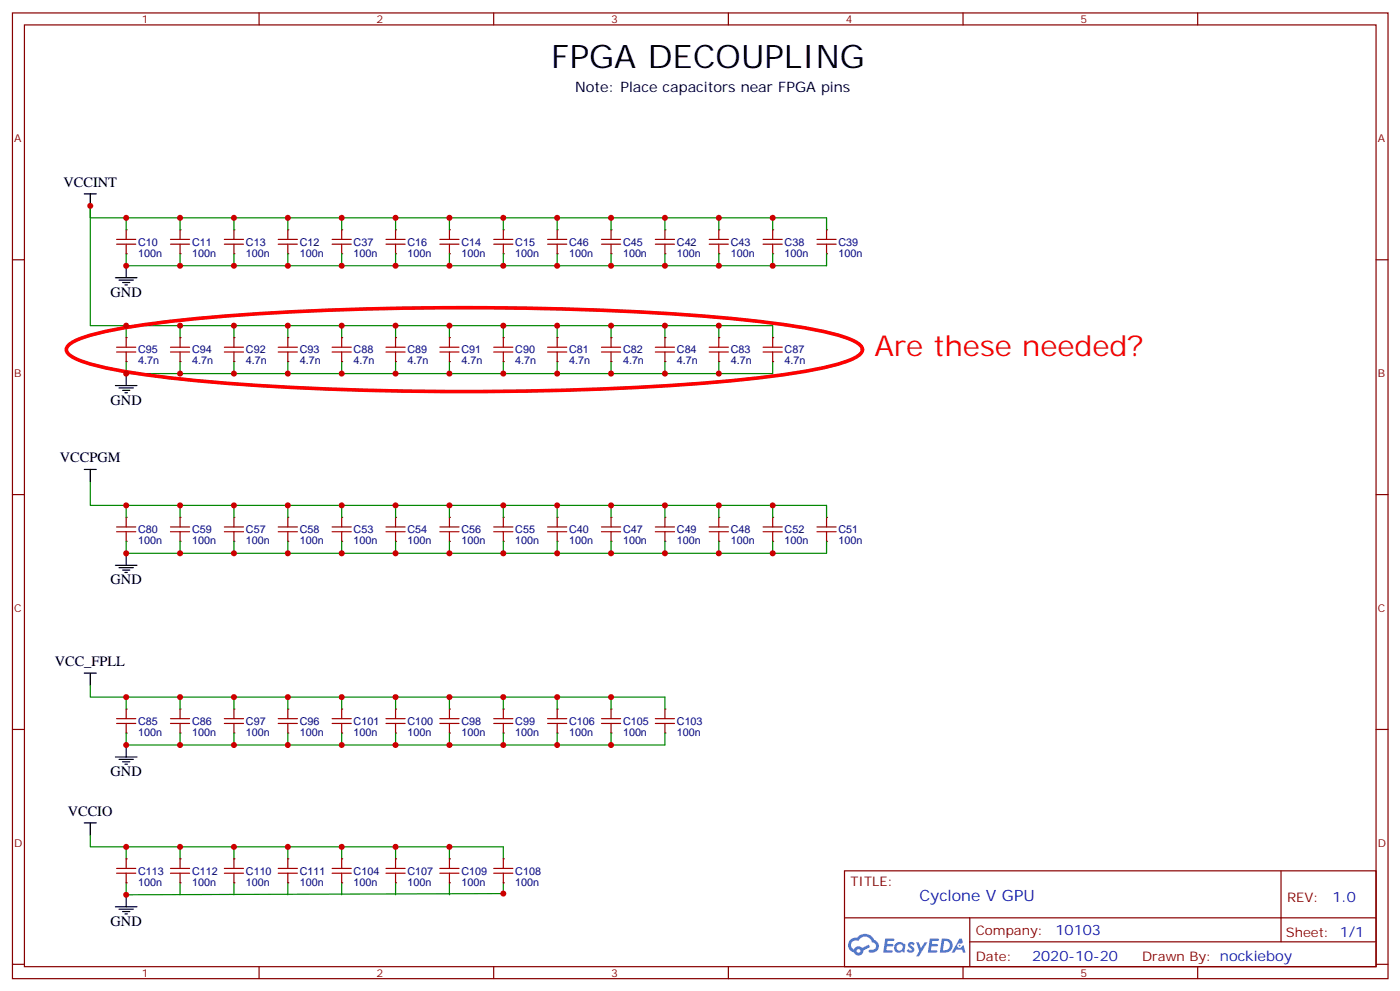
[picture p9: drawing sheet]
<svg xmlns="http://www.w3.org/2000/svg" width="413mm" height="292mm" viewBox="0 0 413 292" stroke-linecap="round" stroke-linejoin="round" font-family="sans-serif">
<g fill="none" stroke="#870000" stroke-width=".35">
<path d="M3.7 3.8h405.3v284.3h-405.3zM7.2 7.3h398.3v277.3h-398.3zM76.3 3.8v3.5M145.5 3.8v3.5M214.6 3.8v3.5M283.8 3.8v3.5M352.9 3.8v3.5M3.7 76.5h3.5M405.5 76.5h3.5M3.7 145.6h3.5M405.5 145.6h3.5M3.7 214.8h3.5"/>
<path d="M405.5 214.8h3.5M248.8 256.4h156.7v28.2h-156.7zM377.5 256.4v20.9M248.9 270.2h156.5M285.8 277.3h119.6M285.8 270.2v14.2M3.7 283.9h3.5M76.3 284.6v3.5M145.5 284.6v3.5M214.6 284.6v3.5M283.8 284.6v3.5M352.9 284.6v3.5"/>
<path d="M405.5 283.9h3.5"/>
</g>
<g fill="#5487ff">
<path d="M267.8 277.6a1.22 1.22 0 0 1 1.8 .2l-.4 .6a.47 .47 0 0 0-.4-.4 .47 .47 0 0 0-.5 .2l.2 .2a1.14 1.14 0 0 1 .8 1.8 1.14 1.14 0 0 1-2 0l-.2-.2 .5-.6 .7 .5a.29 .29 0 0 0 .4-.3 .29 .29 0 0 0-.3-.3 1.04 1.04 0 0 1-.6-1.7z"/>
<path d="M260.8 276.3h2.4l.3 .2-.1 .5-1.8 .1-.2 .8h1.6l.3 .4-.4 .4h-1.6l-.1 1.1h1.7l.2 .3-.2 .3-2.7 .1z"/>
<path d="M274 276.3h2.3l.4 .2-.2 .5-1.8 .1-.1 .8h1.5l.3 .4-.3 .4h-1.6l-.2 1.1h1.7l.2 .3-.2 .3-2.6 .1z"/>
<path d="M282.7 276.3h.7l.4 1.3-.6 .3a.69 .69 0 0 0-1.1 .3 .69 .69 0 0 0 .5 .9 .69 .69 0 0 0 .9-.6l.4-.2 .6 2.2h-.8l-.2-.9h-1.7l-.5 .9h-.9z"/>
<path d="M270 277.4h.7l.7 1.8 1.1-1.8h.8l-2.5 4.2h-.9l1-1.5z"/>
<path d="M277.5 276.3l-.6 4.2h1.4a2.11 2.11 0 0 0 2.4-2.1 2.11 2.11 0 0 0-2.5-2.1zM278.2 277.1a1.39 1.39 0 0 1 1.7 1.4 1.39 1.39 0 0 1-1.8 1.3h-.2z"/>
<path d="M263.8 277.9a1.54 1.54 0 0 0 0 2.2 1.54 1.54 0 0 0 2.1 .1l.6 .3 .3-2.3-.1-.3h-.5a1.49 1.49 0 0 0-2.4 0zM264.1 278.9a.95 .95 0 0 1 1.9 0 .95 .95 0 0 1-1.9 0z"/>
<path d="M250.6 276.7a2.18 2.18 0 0 0 1 3.7 1.44 1.44 0 0 0 1.7 .9 1.44 1.44 0 0 0 1.1-1.4l2-1.1-.4-.7-1.9 1a1.47 1.47 0 0 0-2.5 .4 1.39 1.39 0 0 1-.6-1.9 1.39 1.39 0 0 1 2-.5 2.12 2.12 0 0 1 2.1-1.3 2.12 2.12 0 0 1 1.9 1.7 1.14 1.14 0 0 1 1.1 1.4 1.14 1.14 0 0 1-1.6 .7 .43 .43 0 0 0-.6 .4 .43 .43 0 0 0 .4 .5 1.98 1.98 0 0 0 2.6-1.2 1.98 1.98 0 0 0-1.3-2.6 3.1 3.1 0 0 0-5.2-.6l-.9 .1zM252.4 280a.55 .55 0 0 1 1.1 0 .55 .55 0 0 1-1.1 0z"/>
<circle cx="282.8" cy="278.4" r=".26"/>
</g>
<path d="M24.8 57.1h3.6M26.6 57.1v3.5" fill="none" stroke="#000" stroke-width=".35"/>
<path d="M37.2 71.9v2.8" fill="none" stroke="#a10000" stroke-width=".35"/>
<circle cx="37.2" cy="67.7" r=".18" fill="#870000"/>
<path d="M34.4 70.5h5.6M37.2 67.7v2.8" fill="none" stroke="#a10000" stroke-width=".35"/>
<circle cx="37.2" cy="74.7" r=".18" fill="#870000"/>
<path d="M34.4 71.9h5.6M53.1 71.9v2.8" fill="none" stroke="#a10000" stroke-width=".35"/>
<circle cx="53.1" cy="67.7" r=".18" fill="#870000"/>
<path d="M50.2 70.5h5.7M53.1 67.7v2.8" fill="none" stroke="#a10000" stroke-width=".35"/>
<circle cx="53.1" cy="74.7" r=".18" fill="#870000"/>
<path d="M50.2 71.9h5.7M84.8 71.9v2.8" fill="none" stroke="#a10000" stroke-width=".35"/>
<circle cx="84.8" cy="67.7" r=".18" fill="#870000"/>
<path d="M82 70.5h5.6M84.8 67.7v2.8" fill="none" stroke="#a10000" stroke-width=".35"/>
<circle cx="84.8" cy="74.7" r=".18" fill="#870000"/>
<path d="M68.9 71.9v2.8M82 71.9h5.6" fill="none" stroke="#a10000" stroke-width=".35"/>
<circle cx="68.9" cy="67.7" r=".18" fill="#870000"/>
<path d="M66.1 70.5h5.7M68.9 67.7v2.8" fill="none" stroke="#a10000" stroke-width=".35"/>
<circle cx="68.9" cy="74.7" r=".18" fill="#870000"/>
<path d="M66.1 71.9h5.7M132.4 71.9v2.8" fill="none" stroke="#a10000" stroke-width=".35"/>
<circle cx="132.4" cy="67.7" r=".18" fill="#870000"/>
<path d="M129.6 70.5h5.7M132.4 67.7v2.8" fill="none" stroke="#a10000" stroke-width=".35"/>
<circle cx="132.4" cy="74.7" r=".18" fill="#870000"/>
<path d="M129.6 71.9h5.7M148.3 71.9v2.8" fill="none" stroke="#a10000" stroke-width=".35"/>
<circle cx="148.3" cy="67.7" r=".18" fill="#870000"/>
<path d="M145.5 70.5h5.6M148.3 67.7v2.8" fill="none" stroke="#a10000" stroke-width=".35"/>
<circle cx="148.3" cy="74.7" r=".18" fill="#870000"/>
<path d="M116.6 71.9v2.8M145.5 71.9h5.6" fill="none" stroke="#a10000" stroke-width=".35"/>
<circle cx="116.6" cy="67.7" r=".18" fill="#870000"/>
<path d="M113.7 70.5h5.7M116.6 67.7v2.8" fill="none" stroke="#a10000" stroke-width=".35"/>
<circle cx="116.6" cy="74.7" r=".18" fill="#870000"/>
<path d="M100.7 71.9v2.8M113.7 71.9h5.7" fill="none" stroke="#a10000" stroke-width=".35"/>
<circle cx="100.7" cy="67.7" r=".18" fill="#870000"/>
<path d="M97.9 70.5h5.6M100.7 67.7v2.8" fill="none" stroke="#a10000" stroke-width=".35"/>
<circle cx="100.7" cy="74.7" r=".18" fill="#870000"/>
<path d="M97.9 71.9h5.6M227.7 71.9v2.8" fill="none" stroke="#a10000" stroke-width=".35"/>
<circle cx="227.7" cy="67.7" r=".18" fill="#870000"/>
<path d="M224.9 70.5h5.6M227.7 67.7v2.8" fill="none" stroke="#a10000" stroke-width=".35"/>
<circle cx="227.7" cy="74.7" r=".18" fill="#870000"/>
<path d="M224.9 71.9h5.6M243.6 71.9v2.8" fill="none" stroke="#a10000" stroke-width=".35"/>
<circle cx="243.6" cy="67.7" r=".18" fill="#870000"/>
<path d="M240.7 70.5h5.7M243.6 67.7v2.8" fill="none" stroke="#a10000" stroke-width=".35"/>
<circle cx="243.6" cy="74.7" r=".18" fill="#870000"/>
<path d="M195.9 71.9v2.8M240.7 71.9h5.7" fill="none" stroke="#a10000" stroke-width=".35"/>
<circle cx="195.9" cy="67.7" r=".18" fill="#870000"/>
<path d="M193.1 70.5h5.7M195.9 67.7v2.8" fill="none" stroke="#a10000" stroke-width=".35"/>
<circle cx="195.9" cy="74.7" r=".18" fill="#870000"/>
<path d="M193.1 71.9h5.7M211.8 71.9v2.8" fill="none" stroke="#a10000" stroke-width=".35"/>
<circle cx="211.8" cy="67.7" r=".18" fill="#870000"/>
<path d="M209 70.5h5.6M211.8 67.7v2.8" fill="none" stroke="#a10000" stroke-width=".35"/>
<circle cx="211.8" cy="74.7" r=".18" fill="#870000"/>
<path d="M180.1 71.9v2.8M209 71.9h5.6" fill="none" stroke="#a10000" stroke-width=".35"/>
<circle cx="180.1" cy="67.7" r=".18" fill="#870000"/>
<path d="M177.2 70.5h5.7M180.1 67.7v2.8" fill="none" stroke="#a10000" stroke-width=".35"/>
<circle cx="180.1" cy="74.7" r=".18" fill="#870000"/>
<path d="M164.2 71.9v2.8M177.2 71.9h5.7" fill="none" stroke="#a10000" stroke-width=".35"/>
<circle cx="164.2" cy="67.7" r=".18" fill="#870000"/>
<path d="M161.4 70.5h5.6M164.2 67.7v2.8" fill="none" stroke="#a10000" stroke-width=".35"/>
<circle cx="164.2" cy="74.7" r=".18" fill="#870000"/>
<path d="M161.4 71.9h5.6M164.2 103.6v2.9" fill="none" stroke="#a10000" stroke-width=".35"/>
<path d="M37.2 78.2v3.6M34 81.8h6.4M35.1 82.5h4.2M36.1 83.2h2.1M36.8 83.9h.7M34 113.5h6.4M35.1 114.2h4.2M36.1 114.9h2.1M36.8 115.6h.7M37.2 110v3.5M24.8 198.2h3.6M26.6 198.2v3.5" fill="none" stroke="#000" stroke-width=".35"/>
<g fill="none" stroke="#008700" stroke-width=".35">
<path d="M26.6 60.6v3.5h217v3.6M37.2 74.7v3.5h206.4v-3.5M37.2 64.1v3.6M53.1 64.1v3.6M53.1 74.7v3.5M68.9 64.1v3.6M68.9 74.7v3.5M84.8 64.1v3.6M84.8 74.7v3.5M100.7 64.1v3.6M100.7 74.7v3.5M116.6 64.1v3.6"/>
<path d="M116.6 74.7v3.5M132.4 64.1v3.6M132.4 74.7v3.5M148.3 64.1v3.6M148.3 74.7v3.5M164.2 64.1v3.6M164.2 74.7v3.5M180.1 64.1v3.6M180.1 74.7v3.5M195.9 64.1v3.6M195.9 74.7v3.5M211.8 64.1v3.6"/>
<path d="M211.8 74.7v3.5M227.7 64.1v3.6M227.7 74.7v3.5M37.2 95.9v3.5M53.1 95.9v3.5M68.9 95.9v3.5M84.8 95.9v3.5M100.7 95.9v3.5M116.6 95.9v3.5M132.4 95.9v3.5M148.3 95.9v3.5M164.2 95.9v3.5"/>
<path d="M180.1 95.9v3.5M195.9 95.9v3.5M211.8 95.9v3.5M227.7 95.9v3.5M37.2 106.5v3.5h190.5v-3.5M53.1 106.5v3.5M68.9 106.5v3.5M84.8 106.5v3.5M100.7 106.5v3.5M116.6 106.5v3.5M132.4 106.5v3.5M148.3 106.5v3.5"/>
<path d="M164.2 106.5v3.5M180.1 106.5v3.5M195.9 106.5v3.5M211.8 106.5v3.5"/>
</g>
<circle cx="164.2" cy="99.4" r=".18" fill="#870000"/>
<path d="M164.2 99.4v2.8M161.4 102.2h5.6" fill="none" stroke="#a10000" stroke-width=".35"/>
<circle cx="164.2" cy="106.5" r=".18" fill="#870000"/>
<path d="M161.4 103.6h5.6M180.1 103.6v2.9" fill="none" stroke="#a10000" stroke-width=".35"/>
<circle cx="180.1" cy="99.4" r=".18" fill="#870000"/>
<path d="M180.1 99.4v2.8M177.2 102.2h5.7" fill="none" stroke="#a10000" stroke-width=".35"/>
<circle cx="180.1" cy="106.5" r=".18" fill="#870000"/>
<path d="M177.2 103.6h5.7M211.8 103.6v2.9" fill="none" stroke="#a10000" stroke-width=".35"/>
<circle cx="211.8" cy="99.4" r=".18" fill="#870000"/>
<path d="M211.8 99.4v2.8M209 102.2h5.6" fill="none" stroke="#a10000" stroke-width=".35"/>
<circle cx="211.8" cy="106.5" r=".18" fill="#870000"/>
<path d="M195.9 103.6v2.9M209 103.6h5.6" fill="none" stroke="#a10000" stroke-width=".35"/>
<circle cx="195.9" cy="99.4" r=".18" fill="#870000"/>
<path d="M195.9 99.4v2.8M193.1 102.2h5.7" fill="none" stroke="#a10000" stroke-width=".35"/>
<circle cx="195.9" cy="106.5" r=".18" fill="#870000"/>
<path d="M193.1 103.6h5.7M227.7 103.6v2.9" fill="none" stroke="#a10000" stroke-width=".35"/>
<circle cx="227.7" cy="99.4" r=".18" fill="#870000"/>
<path d="M227.7 99.4v2.8M224.9 102.2h5.6" fill="none" stroke="#a10000" stroke-width=".35"/>
<circle cx="227.7" cy="106.5" r=".18" fill="#870000"/>
<path d="M100.7 103.6v2.9M224.9 103.6h5.6" fill="none" stroke="#a10000" stroke-width=".35"/>
<circle cx="100.7" cy="99.4" r=".18" fill="#870000"/>
<path d="M100.7 99.4v2.8M97.9 102.2h5.6" fill="none" stroke="#a10000" stroke-width=".35"/>
<circle cx="100.7" cy="106.5" r=".18" fill="#870000"/>
<path d="M97.9 103.6h5.6M116.6 103.6v2.9" fill="none" stroke="#a10000" stroke-width=".35"/>
<circle cx="116.6" cy="99.4" r=".18" fill="#870000"/>
<path d="M116.6 99.4v2.8M113.7 102.2h5.7" fill="none" stroke="#a10000" stroke-width=".35"/>
<circle cx="116.6" cy="106.5" r=".18" fill="#870000"/>
<path d="M113.7 103.6h5.7M148.3 103.6v2.9" fill="none" stroke="#a10000" stroke-width=".35"/>
<circle cx="148.3" cy="99.4" r=".18" fill="#870000"/>
<path d="M148.3 99.4v2.8M145.5 102.2h5.6" fill="none" stroke="#a10000" stroke-width=".35"/>
<circle cx="148.3" cy="106.5" r=".18" fill="#870000"/>
<path d="M132.4 103.6v2.9M145.5 103.6h5.6" fill="none" stroke="#a10000" stroke-width=".35"/>
<circle cx="132.4" cy="99.4" r=".18" fill="#870000"/>
<path d="M132.4 99.4v2.8M129.6 102.2h5.7" fill="none" stroke="#a10000" stroke-width=".35"/>
<circle cx="132.4" cy="106.5" r=".18" fill="#870000"/>
<path d="M68.9 103.6v2.9M129.6 103.6h5.7" fill="none" stroke="#a10000" stroke-width=".35"/>
<circle cx="68.9" cy="99.4" r=".18" fill="#870000"/>
<path d="M68.9 99.4v2.8M66.1 102.2h5.7" fill="none" stroke="#a10000" stroke-width=".35"/>
<circle cx="68.9" cy="106.5" r=".18" fill="#870000"/>
<path d="M66.1 103.6h5.7M84.8 103.6v2.9" fill="none" stroke="#a10000" stroke-width=".35"/>
<circle cx="84.8" cy="99.4" r=".18" fill="#870000"/>
<path d="M84.8 99.4v2.8M82 102.2h5.6" fill="none" stroke="#a10000" stroke-width=".35"/>
<circle cx="84.8" cy="106.5" r=".18" fill="#870000"/>
<path d="M53.1 103.6v2.9M82 103.6h5.6" fill="none" stroke="#a10000" stroke-width=".35"/>
<circle cx="53.1" cy="99.4" r=".18" fill="#870000"/>
<path d="M53.1 99.4v2.8M50.2 102.2h5.7" fill="none" stroke="#a10000" stroke-width=".35"/>
<circle cx="53.1" cy="106.5" r=".18" fill="#870000"/>
<path d="M37.2 103.6v2.9M50.2 103.6h5.7" fill="none" stroke="#a10000" stroke-width=".35"/>
<circle cx="37.2" cy="99.4" r=".18" fill="#870000"/>
<path d="M37.2 99.4v2.8M34.4 102.2h5.6" fill="none" stroke="#a10000" stroke-width=".35"/>
<circle cx="37.2" cy="106.5" r=".18" fill="#870000"/>
<path d="M34.4 103.6h5.6M37.2 213v2.8" fill="none" stroke="#a10000" stroke-width=".35"/>
<path d="M26.6 60.6v35.3h201.1" fill="none" stroke="#008700" stroke-width=".35"/>
<circle cx="37.2" cy="208.8" r=".18" fill="#870000"/>
<path d="M34.4 211.6h5.6M37.2 208.8v2.8" fill="none" stroke="#a10000" stroke-width=".35"/>
<circle cx="37.2" cy="215.8" r=".18" fill="#870000"/>
<path d="M34.4 213h5.6M53.1 213v2.8" fill="none" stroke="#a10000" stroke-width=".35"/>
<circle cx="53.1" cy="208.8" r=".18" fill="#870000"/>
<path d="M50.2 211.6h5.7M53.1 208.8v2.8" fill="none" stroke="#a10000" stroke-width=".35"/>
<circle cx="53.1" cy="215.8" r=".18" fill="#870000"/>
<path d="M50.2 213h5.7M84.8 213v2.8" fill="none" stroke="#a10000" stroke-width=".35"/>
<circle cx="84.8" cy="208.8" r=".18" fill="#870000"/>
<path d="M82 211.6h5.6M84.8 208.8v2.8" fill="none" stroke="#a10000" stroke-width=".35"/>
<circle cx="84.8" cy="215.8" r=".18" fill="#870000"/>
<path d="M68.9 213v2.8M82 213h5.6" fill="none" stroke="#a10000" stroke-width=".35"/>
<circle cx="68.9" cy="208.8" r=".18" fill="#870000"/>
<path d="M66.1 211.6h5.7M68.9 208.8v2.8" fill="none" stroke="#a10000" stroke-width=".35"/>
<circle cx="68.9" cy="215.8" r=".18" fill="#870000"/>
<path d="M66.1 213h5.7M132.4 213v2.8" fill="none" stroke="#a10000" stroke-width=".35"/>
<circle cx="132.4" cy="208.8" r=".18" fill="#870000"/>
<path d="M129.6 211.6h5.7M132.4 208.8v2.8" fill="none" stroke="#a10000" stroke-width=".35"/>
<circle cx="132.4" cy="215.8" r=".18" fill="#870000"/>
<path d="M129.6 213h5.7M148.3 213v2.8" fill="none" stroke="#a10000" stroke-width=".35"/>
<circle cx="148.3" cy="208.8" r=".18" fill="#870000"/>
<path d="M145.5 211.6h5.6M148.3 208.8v2.8" fill="none" stroke="#a10000" stroke-width=".35"/>
<circle cx="148.3" cy="215.8" r=".18" fill="#870000"/>
<path d="M116.6 213v2.8M145.5 213h5.6" fill="none" stroke="#a10000" stroke-width=".35"/>
<circle cx="116.6" cy="208.8" r=".18" fill="#870000"/>
<path d="M113.7 211.6h5.7M116.6 208.8v2.8" fill="none" stroke="#a10000" stroke-width=".35"/>
<circle cx="116.6" cy="215.8" r=".18" fill="#870000"/>
<path d="M100.7 213v2.8M113.7 213h5.7" fill="none" stroke="#a10000" stroke-width=".35"/>
<circle cx="100.7" cy="208.8" r=".18" fill="#870000"/>
<path d="M97.9 211.6h5.6M100.7 208.8v2.8" fill="none" stroke="#a10000" stroke-width=".35"/>
<circle cx="100.7" cy="215.8" r=".18" fill="#870000"/>
<path d="M97.9 213h5.6M195.9 213v2.8" fill="none" stroke="#a10000" stroke-width=".35"/>
<circle cx="195.9" cy="208.8" r=".18" fill="#870000"/>
<path d="M193.1 211.6h5.7M195.9 208.8v2.8" fill="none" stroke="#a10000" stroke-width=".35"/>
<circle cx="195.9" cy="215.8" r=".18" fill="#870000"/>
<path d="M180.1 213v2.8M193.1 213h5.7" fill="none" stroke="#a10000" stroke-width=".35"/>
<circle cx="180.1" cy="208.8" r=".18" fill="#870000"/>
<path d="M177.2 211.6h5.7M180.1 208.8v2.8" fill="none" stroke="#a10000" stroke-width=".35"/>
<circle cx="180.1" cy="215.8" r=".18" fill="#870000"/>
<path d="M164.2 213v2.8M177.2 213h5.7" fill="none" stroke="#a10000" stroke-width=".35"/>
<circle cx="164.2" cy="208.8" r=".18" fill="#870000"/>
<path d="M161.4 211.6h5.6M164.2 208.8v2.8" fill="none" stroke="#a10000" stroke-width=".35"/>
<circle cx="164.2" cy="215.8" r=".18" fill="#870000"/>
<path d="M161.4 213h5.6M100.7 257.1v2.8" fill="none" stroke="#a10000" stroke-width=".35"/>
<path d="M37.2 219.4v3.5M34 222.9h6.4M35.1 223.6h4.2M36.1 224.3h2.1M36.8 225h.7M34 267h6.4M35.1 267.7h4.2M36.1 268.4h2.1M36.8 269.1h.7M37.2 263.5v3.5" fill="none" stroke="#000" stroke-width=".35"/>
<g fill="none" stroke="#008700" stroke-width=".35">
<path d="M26.6 201.7v3.5h169.3v3.6M37.2 215.8v3.6h158.7v-3.6M37.2 205.2v3.6M53.1 205.2v3.6M53.1 215.8v3.6M68.9 205.2v3.6M68.9 215.8v3.6M84.8 205.2v3.6M84.8 215.8v3.6M100.7 205.2v3.6M100.7 215.8v3.6M116.6 205.2v3.6"/>
<path d="M116.6 215.8v3.6M132.4 205.2v3.6M132.4 215.8v3.6M148.3 205.2v3.6M148.3 215.8v3.6M164.2 205.2v3.6M164.2 215.8v3.6M180.1 205.2v3.6M180.1 215.8v3.6M26.6 245.8v3.5h121.7v3.6M37.2 259.9v3.6l111.1-.4M37.2 249.3v3.6"/>
<path d="M53.1 249.3v3.6M53.1 259.9v3.6M68.9 249.3v3.6M68.9 259.9v3.6M84.8 249.3v3.6M84.8 259.9v3.6M100.7 249.3v3.6M100.7 259.9v3.6M116.6 249.3v3.6M116.6 259.9v3.6M132.4 249.3v3.6M132.4 259.9v3.6"/>
<path d="M148.3 259.9v3.6"/>
</g>
<circle cx="100.7" cy="252.9" r=".18" fill="#870000"/>
<path d="M97.9 255.7h5.6M100.7 252.9v2.8" fill="none" stroke="#a10000" stroke-width=".35"/>
<circle cx="100.7" cy="259.9" r=".18" fill="#870000"/>
<path d="M97.9 257.1h5.6M116.6 257.1v2.8" fill="none" stroke="#a10000" stroke-width=".35"/>
<circle cx="116.6" cy="252.9" r=".18" fill="#870000"/>
<path d="M113.7 255.7h5.7M116.6 252.9v2.8" fill="none" stroke="#a10000" stroke-width=".35"/>
<circle cx="116.6" cy="259.9" r=".18" fill="#870000"/>
<path d="M113.7 257.1h5.7M148.3 257.1v2.8" fill="none" stroke="#a10000" stroke-width=".35"/>
<circle cx="148.3" cy="252.9" r=".18" fill="#870000"/>
<path d="M145.5 255.7h5.6M148.3 252.9v2.8" fill="none" stroke="#a10000" stroke-width=".35"/>
<circle cx="148.3" cy="259.9" r=".18" fill="#870000"/>
<path d="M132.4 257.1v2.8M145.5 257.1h5.6" fill="none" stroke="#a10000" stroke-width=".35"/>
<circle cx="132.4" cy="252.9" r=".18" fill="#870000"/>
<path d="M129.6 255.7h5.7M132.4 252.9v2.8" fill="none" stroke="#a10000" stroke-width=".35"/>
<circle cx="132.4" cy="259.9" r=".18" fill="#870000"/>
<path d="M68.9 257.1v2.8M129.6 257.1h5.7" fill="none" stroke="#a10000" stroke-width=".35"/>
<circle cx="68.9" cy="252.9" r=".18" fill="#870000"/>
<path d="M66.1 255.7h5.7M68.9 252.9v2.8" fill="none" stroke="#a10000" stroke-width=".35"/>
<circle cx="68.9" cy="259.9" r=".18" fill="#870000"/>
<path d="M66.1 257.1h5.7M84.8 257.1v2.8" fill="none" stroke="#a10000" stroke-width=".35"/>
<circle cx="84.8" cy="252.9" r=".18" fill="#870000"/>
<path d="M82 255.7h5.6M84.8 252.9v2.8" fill="none" stroke="#a10000" stroke-width=".35"/>
<circle cx="84.8" cy="259.9" r=".18" fill="#870000"/>
<path d="M53.1 257.1v2.8M82 257.1h5.6" fill="none" stroke="#a10000" stroke-width=".35"/>
<circle cx="53.1" cy="252.9" r=".18" fill="#870000"/>
<path d="M50.2 255.7h5.7M53.1 252.9v2.8" fill="none" stroke="#a10000" stroke-width=".35"/>
<circle cx="53.1" cy="259.9" r=".18" fill="#870000"/>
<path d="M37.2 257.1v2.8M50.2 257.1h5.7" fill="none" stroke="#a10000" stroke-width=".35"/>
<circle cx="37.2" cy="252.9" r=".18" fill="#870000"/>
<path d="M34.4 255.7h5.6M37.2 252.9v2.8" fill="none" stroke="#a10000" stroke-width=".35"/>
<circle cx="37.2" cy="259.9" r=".18" fill="#870000"/>
<path d="M37.2 156.6v2.8M34.4 257.1h5.6" fill="none" stroke="#a10000" stroke-width=".35"/>
<path d="M24.8 242.3h3.6M26.6 242.3v3.5" fill="none" stroke="#000" stroke-width=".35"/>
<circle cx="37.2" cy="152.3" r=".18" fill="#870000"/>
<path d="M34.4 155.2h5.6M37.2 152.3v2.9" fill="none" stroke="#a10000" stroke-width=".35"/>
<circle cx="37.2" cy="159.4" r=".18" fill="#870000"/>
<path d="M34.4 156.6h5.6M53.1 156.6v2.8" fill="none" stroke="#a10000" stroke-width=".35"/>
<circle cx="53.1" cy="152.3" r=".18" fill="#870000"/>
<path d="M50.2 155.2h5.7M53.1 152.3v2.9" fill="none" stroke="#a10000" stroke-width=".35"/>
<circle cx="53.1" cy="159.4" r=".18" fill="#870000"/>
<path d="M50.2 156.6h5.7M84.8 156.6v2.8" fill="none" stroke="#a10000" stroke-width=".35"/>
<circle cx="84.8" cy="152.3" r=".18" fill="#870000"/>
<path d="M82 155.2h5.6M84.8 152.3v2.9" fill="none" stroke="#a10000" stroke-width=".35"/>
<circle cx="84.8" cy="159.4" r=".18" fill="#870000"/>
<path d="M68.9 156.6v2.8M82 156.6h5.6" fill="none" stroke="#a10000" stroke-width=".35"/>
<circle cx="68.9" cy="152.3" r=".18" fill="#870000"/>
<path d="M66.1 155.2h5.7M68.9 152.3v2.9" fill="none" stroke="#a10000" stroke-width=".35"/>
<circle cx="68.9" cy="159.4" r=".18" fill="#870000"/>
<path d="M66.1 156.6h5.7M132.4 156.6v2.8" fill="none" stroke="#a10000" stroke-width=".35"/>
<circle cx="132.4" cy="152.3" r=".18" fill="#870000"/>
<path d="M129.6 155.2h5.7M132.4 152.3v2.9" fill="none" stroke="#a10000" stroke-width=".35"/>
<circle cx="132.4" cy="159.4" r=".18" fill="#870000"/>
<path d="M129.6 156.6h5.7M148.3 156.6v2.8" fill="none" stroke="#a10000" stroke-width=".35"/>
<circle cx="148.3" cy="152.3" r=".18" fill="#870000"/>
<path d="M145.5 155.2h5.6M148.3 152.3v2.9" fill="none" stroke="#a10000" stroke-width=".35"/>
<circle cx="148.3" cy="159.4" r=".18" fill="#870000"/>
<path d="M116.6 156.6v2.8M145.5 156.6h5.6" fill="none" stroke="#a10000" stroke-width=".35"/>
<circle cx="116.6" cy="152.3" r=".18" fill="#870000"/>
<path d="M113.7 155.2h5.7M116.6 152.3v2.9" fill="none" stroke="#a10000" stroke-width=".35"/>
<circle cx="116.6" cy="159.4" r=".18" fill="#870000"/>
<path d="M100.7 156.6v2.8M113.7 156.6h5.7" fill="none" stroke="#a10000" stroke-width=".35"/>
<circle cx="100.7" cy="152.3" r=".18" fill="#870000"/>
<path d="M97.9 155.2h5.6M100.7 152.3v2.9" fill="none" stroke="#a10000" stroke-width=".35"/>
<circle cx="100.7" cy="159.4" r=".18" fill="#870000"/>
<path d="M97.9 156.6h5.6M227.7 156.6v2.8" fill="none" stroke="#a10000" stroke-width=".35"/>
<circle cx="227.7" cy="152.3" r=".18" fill="#870000"/>
<path d="M224.9 155.2h5.6M227.7 152.3v2.9" fill="none" stroke="#a10000" stroke-width=".35"/>
<circle cx="227.7" cy="159.4" r=".18" fill="#870000"/>
<path d="M224.9 156.6h5.6M243.6 156.6v2.8" fill="none" stroke="#a10000" stroke-width=".35"/>
<circle cx="243.6" cy="152.3" r=".18" fill="#870000"/>
<path d="M240.7 155.2h5.7M243.6 152.3v2.9" fill="none" stroke="#a10000" stroke-width=".35"/>
<circle cx="243.6" cy="159.4" r=".18" fill="#870000"/>
<path d="M195.9 156.6v2.8M240.7 156.6h5.7" fill="none" stroke="#a10000" stroke-width=".35"/>
<circle cx="195.9" cy="152.3" r=".18" fill="#870000"/>
<path d="M193.1 155.2h5.7M195.9 152.3v2.9" fill="none" stroke="#a10000" stroke-width=".35"/>
<circle cx="195.9" cy="159.4" r=".18" fill="#870000"/>
<path d="M193.1 156.6h5.7M211.8 156.6v2.8" fill="none" stroke="#a10000" stroke-width=".35"/>
<circle cx="211.8" cy="152.3" r=".18" fill="#870000"/>
<path d="M209 155.2h5.6M211.8 152.3v2.9" fill="none" stroke="#a10000" stroke-width=".35"/>
<circle cx="211.8" cy="159.4" r=".18" fill="#870000"/>
<path d="M180.1 156.6v2.8M209 156.6h5.6" fill="none" stroke="#a10000" stroke-width=".35"/>
<circle cx="180.1" cy="152.3" r=".18" fill="#870000"/>
<path d="M177.2 155.2h5.7M180.1 152.3v2.9" fill="none" stroke="#a10000" stroke-width=".35"/>
<circle cx="180.1" cy="159.4" r=".18" fill="#870000"/>
<path d="M164.2 156.6v2.8M177.2 156.6h5.7" fill="none" stroke="#a10000" stroke-width=".35"/>
<circle cx="164.2" cy="152.3" r=".18" fill="#870000"/>
<path d="M161.4 155.2h5.6M164.2 152.3v2.9" fill="none" stroke="#a10000" stroke-width=".35"/>
<circle cx="164.2" cy="159.4" r=".18" fill="#870000"/>
<path d="M161.4 156.6h5.6" fill="none" stroke="#a10000" stroke-width=".35"/>
<path d="M24.8 138.2h3.6M26.6 138.2v3.5M34 166.4h6.4M35.1 167.1h4.2M36.1 167.9h2.1M36.8 168.6h.7M37.2 162.9v3.5" fill="none" stroke="#000" stroke-width=".35"/>
<g fill="none" stroke="#008700" stroke-width=".35">
<path d="M26.6 141.7v7.1h217v3.5M37.2 159.4v3.5h206.4v-3.5M37.2 148.8v3.5M53.1 148.8v3.5M53.1 159.4v3.5M68.9 148.8v3.5M68.9 159.4v3.5M84.8 148.8v3.5M84.8 159.4v3.5M100.7 148.8v3.5M100.7 159.4v3.5M116.6 148.8v3.5"/>
<path d="M116.6 159.4v3.5M132.4 148.8v3.5M132.4 159.4v3.5M148.3 148.8v3.5M148.3 159.4v3.5M164.2 148.8v3.5M164.2 159.4v3.5M180.1 148.8v3.5M180.1 159.4v3.5M195.9 148.8v3.5M195.9 159.4v3.5M211.8 148.8v3.5"/>
<path d="M211.8 159.4v3.5M227.7 148.8v3.5M227.7 159.4v3.5"/>
</g>
<path d="M20.6 101.3a24.2 24.2 0 0 1 8.2-3.2 310.8 310.8 0 0 1 48.8-5.8 998.4 998.4 0 0 1 136.7 1.4 192.1 192.1 0 0 1 33.4 5.2 12 12 0 0 1 6.2 3.2l.2 .8-.2 .9a12 12 0 0 1-6.2 3.2 192.1 192.1 0 0 1-33.4 5.2 977.1 977.1 0 0 1-154.9 0 192.1 192.1 0 0 1-33.4-5.2 12 12 0 0 1-6.2-3.2l-.3-.9 .3-.8z" fill="none" stroke="#f00" stroke-width="1.1"/>
<g fill="#c00">
<circle cx="37.2" cy="78.2" r=".88"/>
<circle cx="53.1" cy="78.2" r=".88"/>
<circle cx="68.9" cy="78.2" r=".88"/>
<circle cx="84.8" cy="78.2" r=".88"/>
<circle cx="100.7" cy="78.2" r=".88"/>
<circle cx="116.6" cy="78.2" r=".88"/>
<circle cx="132.4" cy="78.2" r=".88"/>
<circle cx="148.3" cy="78.2" r=".88"/>
<circle cx="164.2" cy="78.2" r=".88"/>
<circle cx="180.1" cy="78.2" r=".88"/>
<circle cx="195.9" cy="78.2" r=".88"/>
<circle cx="211.8" cy="78.2" r=".88"/>
<circle cx="227.7" cy="78.2" r=".88"/>
<circle cx="37.2" cy="64.1" r=".88"/>
<circle cx="53.1" cy="64.1" r=".88"/>
<circle cx="68.9" cy="64.1" r=".88"/>
<circle cx="84.8" cy="64.1" r=".88"/>
<circle cx="100.7" cy="64.1" r=".88"/>
<circle cx="116.6" cy="64.1" r=".88"/>
<circle cx="132.4" cy="64.1" r=".88"/>
<circle cx="148.3" cy="64.1" r=".88"/>
<circle cx="164.2" cy="64.1" r=".88"/>
<circle cx="180.1" cy="64.1" r=".88"/>
<circle cx="195.9" cy="64.1" r=".88"/>
<circle cx="211.8" cy="64.1" r=".88"/>
<circle cx="227.7" cy="64.1" r=".88"/>
<circle cx="211.8" cy="95.9" r=".88"/>
<circle cx="195.9" cy="95.9" r=".88"/>
<circle cx="180.1" cy="95.9" r=".88"/>
<circle cx="164.2" cy="95.9" r=".88"/>
<circle cx="148.3" cy="95.9" r=".88"/>
<circle cx="132.4" cy="95.9" r=".88"/>
<circle cx="116.6" cy="95.9" r=".88"/>
<circle cx="100.7" cy="95.9" r=".88"/>
<circle cx="84.8" cy="95.9" r=".88"/>
<circle cx="68.9" cy="95.9" r=".88"/>
<circle cx="53.1" cy="95.9" r=".88"/>
<circle cx="37.2" cy="95.9" r=".88"/>
<circle cx="211.8" cy="110" r=".88"/>
<circle cx="195.9" cy="110" r=".88"/>
<circle cx="180.1" cy="110" r=".88"/>
<circle cx="164.2" cy="110" r=".88"/>
<circle cx="148.3" cy="110" r=".88"/>
<circle cx="132.4" cy="110" r=".88"/>
<circle cx="116.6" cy="110" r=".88"/>
<circle cx="100.7" cy="110" r=".88"/>
<circle cx="84.8" cy="110" r=".88"/>
<circle cx="68.9" cy="110" r=".88"/>
<circle cx="53.1" cy="110" r=".88"/>
<circle cx="37.2" cy="110" r=".88"/>
<circle cx="37.2" cy="219.4" r=".88"/>
<circle cx="53.1" cy="219.4" r=".88"/>
<circle cx="68.9" cy="219.4" r=".88"/>
<circle cx="84.8" cy="219.4" r=".88"/>
<circle cx="100.7" cy="219.4" r=".88"/>
<circle cx="116.6" cy="219.4" r=".88"/>
<circle cx="132.4" cy="219.4" r=".88"/>
<circle cx="148.3" cy="219.4" r=".88"/>
<circle cx="164.2" cy="219.4" r=".88"/>
<circle cx="180.1" cy="219.4" r=".88"/>
<circle cx="37.2" cy="205.2" r=".88"/>
<circle cx="53.1" cy="205.2" r=".88"/>
<circle cx="68.9" cy="205.2" r=".88"/>
<circle cx="84.8" cy="205.2" r=".88"/>
<circle cx="100.7" cy="205.2" r=".88"/>
<circle cx="116.6" cy="205.2" r=".88"/>
<circle cx="132.4" cy="205.2" r=".88"/>
<circle cx="148.3" cy="205.2" r=".88"/>
<circle cx="164.2" cy="205.2" r=".88"/>
<circle cx="180.1" cy="205.2" r=".88"/>
<circle cx="132.4" cy="249.3" r=".88"/>
<circle cx="116.6" cy="249.3" r=".88"/>
<circle cx="100.7" cy="249.3" r=".88"/>
<circle cx="84.8" cy="249.3" r=".88"/>
<circle cx="68.9" cy="249.3" r=".88"/>
<circle cx="53.1" cy="249.3" r=".88"/>
<circle cx="37.2" cy="249.3" r=".88"/>
<circle cx="37.2" cy="263.5" r=".88"/>
<circle cx="148.3" cy="263.1" r=".88"/>
<circle cx="37.2" cy="162.9" r=".88"/>
<circle cx="53.1" cy="162.9" r=".88"/>
<circle cx="68.9" cy="162.9" r=".88"/>
<circle cx="84.8" cy="162.9" r=".88"/>
<circle cx="100.7" cy="162.9" r=".88"/>
<circle cx="116.6" cy="162.9" r=".88"/>
<circle cx="132.4" cy="162.9" r=".88"/>
<circle cx="148.3" cy="162.9" r=".88"/>
<circle cx="164.2" cy="162.9" r=".88"/>
<circle cx="180.1" cy="162.9" r=".88"/>
<circle cx="195.9" cy="162.9" r=".88"/>
<circle cx="211.8" cy="162.9" r=".88"/>
<circle cx="227.7" cy="162.9" r=".88"/>
<circle cx="37.2" cy="148.8" r=".88"/>
<circle cx="53.1" cy="148.8" r=".88"/>
<circle cx="68.9" cy="148.8" r=".88"/>
<circle cx="84.8" cy="148.8" r=".88"/>
<circle cx="100.7" cy="148.8" r=".88"/>
<circle cx="116.6" cy="148.8" r=".88"/>
<circle cx="132.4" cy="148.8" r=".88"/>
<circle cx="148.3" cy="148.8" r=".88"/>
<circle cx="164.2" cy="148.8" r=".88"/>
<circle cx="180.1" cy="148.8" r=".88"/>
<circle cx="195.9" cy="148.8" r=".88"/>
<circle cx="211.8" cy="148.8" r=".88"/>
<circle cx="227.7" cy="148.8" r=".88"/>
<circle cx="26.6" cy="60.6" r=".88"/>
</g>
<text font-size="9.5" x="162.4" y="20">FPGA DECOUPLING</text>
<text font-size="8.5" fill="#f00" x="257.7" y="104.7">Are these needed?</text>
<text font-size="4.6" fill="#00f" x="270.9" y="265.4">Cyclone V GPU</text>
<g font-size="4.2">
<text x="169.5" y="27.1">Note: Place capacitors near FPGA pins</text>
<text x="18.7" y="55">VCCINT</text>
<text x="32.6" y="87.4">GND</text>
<text x="32.6" y="119.2">GND</text>
<text x="17.7" y="136.1">VCCPGM</text>
<text x="32.6" y="172.1">GND</text>
<text x="16.1" y="196.1">VCC_FPLL</text>
<text x="32.6" y="228.5">GND</text>
<text x="20" y="240.2">VCCIO</text>
<text x="32.6" y="272.6">GND</text>
</g>
<g font-size="4.2" fill="#00f">
<text x="392.6" y="265.7">1.0</text>
<text x="311" y="275.2">10103</text>
<text x="304.1" y="283">2020-10-20</text>
</g>
<g font-size="3.9" fill="#800">
<text x="250.6" y="261">TITLE:</text>
<text x="379.2" y="265.7">REV:</text>
<text x="287.5" y="275.2">Company:</text>
<text x="378.9" y="275.8">Sheet: 1/1</text>
<text x="287.5" y="282.9">Date:</text>
<text x="336.6" y="282.9">Drawn By: nockieboy</text>
</g>
<g font-size="3.2" fill="#800">
<text x="41.8" y="6.8">1</text>
<text x="110.9" y="6.8">2</text>
<text x="180.1" y="6.8">3</text>
<text x="249.2" y="6.8">4</text>
<text x="318.3" y="6.8">5</text>
<text x="4.2" y="41.9">A</text>
<text x="406" y="41.9">A</text>
<text x="4.2" y="111.1">B</text>
<text x="406" y="111.1">B</text>
<text x="4.2" y="180.2">C</text>
<text x="406" y="180.2">C</text>
<text x="4.2" y="249.3">D</text>
<text x="406" y="249.3">D</text>
<text x="41.8" y="287.6">1</text>
<text x="110.9" y="287.6">2</text>
<text x="180.1" y="287.6">3</text>
<text x="249.2" y="287.6">4</text>
<text x="318.3" y="287.6">5</text>
</g>
<g font-size="3.2" fill="#000080">
<text x="40.7" y="75.6">100n</text>
<text x="40.7" y="72.3">C10</text>
<text x="56.6" y="75.6">100n</text>
<text x="56.6" y="72.3">C11</text>
<text x="72.5" y="75.6">100n</text>
<text x="72.5" y="72.3">C13</text>
<text x="88.3" y="75.6">100n</text>
<text x="88.3" y="72.3">C12</text>
<text x="104.2" y="75.6">100n</text>
<text x="104.2" y="72.3">C37</text>
<text x="120.1" y="75.6">100n</text>
<text x="120.1" y="72.3">C16</text>
<text x="136" y="75.6">100n</text>
<text x="136" y="72.3">C14</text>
<text x="151.8" y="75.6">100n</text>
<text x="151.8" y="72.3">C15</text>
<text x="167.7" y="75.6">100n</text>
<text x="167.7" y="72.3">C46</text>
<text x="183.6" y="75.6">100n</text>
<text x="183.6" y="72.3">C45</text>
<text x="199.5" y="75.6">100n</text>
<text x="199.5" y="72.3">C42</text>
<text x="215.3" y="75.6">100n</text>
<text x="215.3" y="72.3">C43</text>
<text x="231.2" y="75.6">100n</text>
<text x="231.2" y="72.3">C38</text>
<text x="247.1" y="75.6">100n</text>
<text x="247.1" y="72.3">C39</text>
<text x="40.7" y="107.3">4.7n</text>
<text x="40.7" y="104.1">C95</text>
<text x="56.6" y="107.3">4.7n</text>
<text x="56.6" y="104.1">C94</text>
<text x="72.5" y="107.3">4.7n</text>
<text x="72.5" y="104.1">C92</text>
<text x="88.3" y="107.3">4.7n</text>
<text x="88.3" y="104.1">C93</text>
<text x="104.2" y="107.3">4.7n</text>
<text x="104.2" y="104.1">C88</text>
<text x="120.1" y="107.3">4.7n</text>
<text x="120.1" y="104.1">C89</text>
<text x="136" y="107.3">4.7n</text>
<text x="136" y="104.1">C91</text>
<text x="151.8" y="107.3">4.7n</text>
<text x="151.8" y="104.1">C90</text>
<text x="167.7" y="107.3">4.7n</text>
<text x="167.7" y="104.1">C81</text>
<text x="183.6" y="107.3">4.7n</text>
<text x="183.6" y="104.1">C82</text>
<text x="199.5" y="107.3">4.7n</text>
<text x="199.5" y="104.1">C84</text>
<text x="215.3" y="107.3">4.7n</text>
<text x="215.3" y="104.1">C83</text>
<text x="231.2" y="107.3">4.7n</text>
<text x="231.2" y="104.1">C87</text>
<text x="40.7" y="160.2">100n</text>
<text x="40.7" y="157">C80</text>
<text x="56.6" y="160.2">100n</text>
<text x="56.6" y="157">C59</text>
<text x="72.5" y="160.2">100n</text>
<text x="72.5" y="157">C57</text>
<text x="88.3" y="160.2">100n</text>
<text x="88.3" y="157">C58</text>
<text x="104.2" y="160.2">100n</text>
<text x="104.2" y="157">C53</text>
<text x="120.1" y="160.2">100n</text>
<text x="120.1" y="157">C54</text>
<text x="136" y="160.2">100n</text>
<text x="136" y="157">C56</text>
<text x="151.8" y="160.2">100n</text>
<text x="151.8" y="157">C55</text>
<text x="167.7" y="160.2">100n</text>
<text x="167.7" y="157">C40</text>
<text x="183.6" y="160.2">100n</text>
<text x="183.6" y="157">C47</text>
<text x="199.5" y="160.2">100n</text>
<text x="199.5" y="157">C49</text>
<text x="215.3" y="160.2">100n</text>
<text x="215.3" y="157">C48</text>
<text x="231.2" y="160.2">100n</text>
<text x="231.2" y="157">C52</text>
<text x="247.1" y="160.2">100n</text>
<text x="247.1" y="157">C51</text>
<text x="40.7" y="213.4">C85</text>
<text x="56.6" y="213.4">C86</text>
<text x="72.5" y="213.4">C97</text>
<text x="88.3" y="213.4">C96</text>
<text x="104.2" y="213.4">C101</text>
<text x="120.1" y="213.4">C100</text>
<text x="136" y="213.4">C98</text>
<text x="151.8" y="213.4">C99</text>
<text x="167.7" y="213.4">C106</text>
<text x="183.6" y="213.4">C105</text>
<text x="199.5" y="213.4">C103</text>
<text x="40.7" y="216.7">100n</text>
<text x="56.6" y="216.7">100n</text>
<text x="72.5" y="216.7">100n</text>
<text x="88.3" y="216.7">100n</text>
<text x="104.2" y="216.7">100n</text>
<text x="120.1" y="216.7">100n</text>
<text x="136" y="216.7">100n</text>
<text x="151.8" y="216.7">100n</text>
<text x="167.7" y="216.7">100n</text>
<text x="183.6" y="216.7">100n</text>
<text x="199.5" y="216.7">100n</text>
<text x="40.7" y="257.5">C113</text>
<text x="56.6" y="257.5">C112</text>
<text x="72.5" y="257.5">C110</text>
<text x="88.3" y="257.5">C111</text>
<text x="104.2" y="257.5">C104</text>
<text x="120.1" y="257.5">C107</text>
<text x="136" y="257.5">C109</text>
<text x="151.8" y="257.5">C108</text>
<text x="40.7" y="260.8">100n</text>
<text x="56.6" y="260.8">100n</text>
<text x="72.5" y="260.8">100n</text>
<text x="88.3" y="260.8">100n</text>
<text x="104.2" y="260.8">100n</text>
<text x="120.1" y="260.8">100n</text>
<text x="136" y="260.8">100n</text>
<text x="151.8" y="260.8">100n</text>
</g>
</svg>
